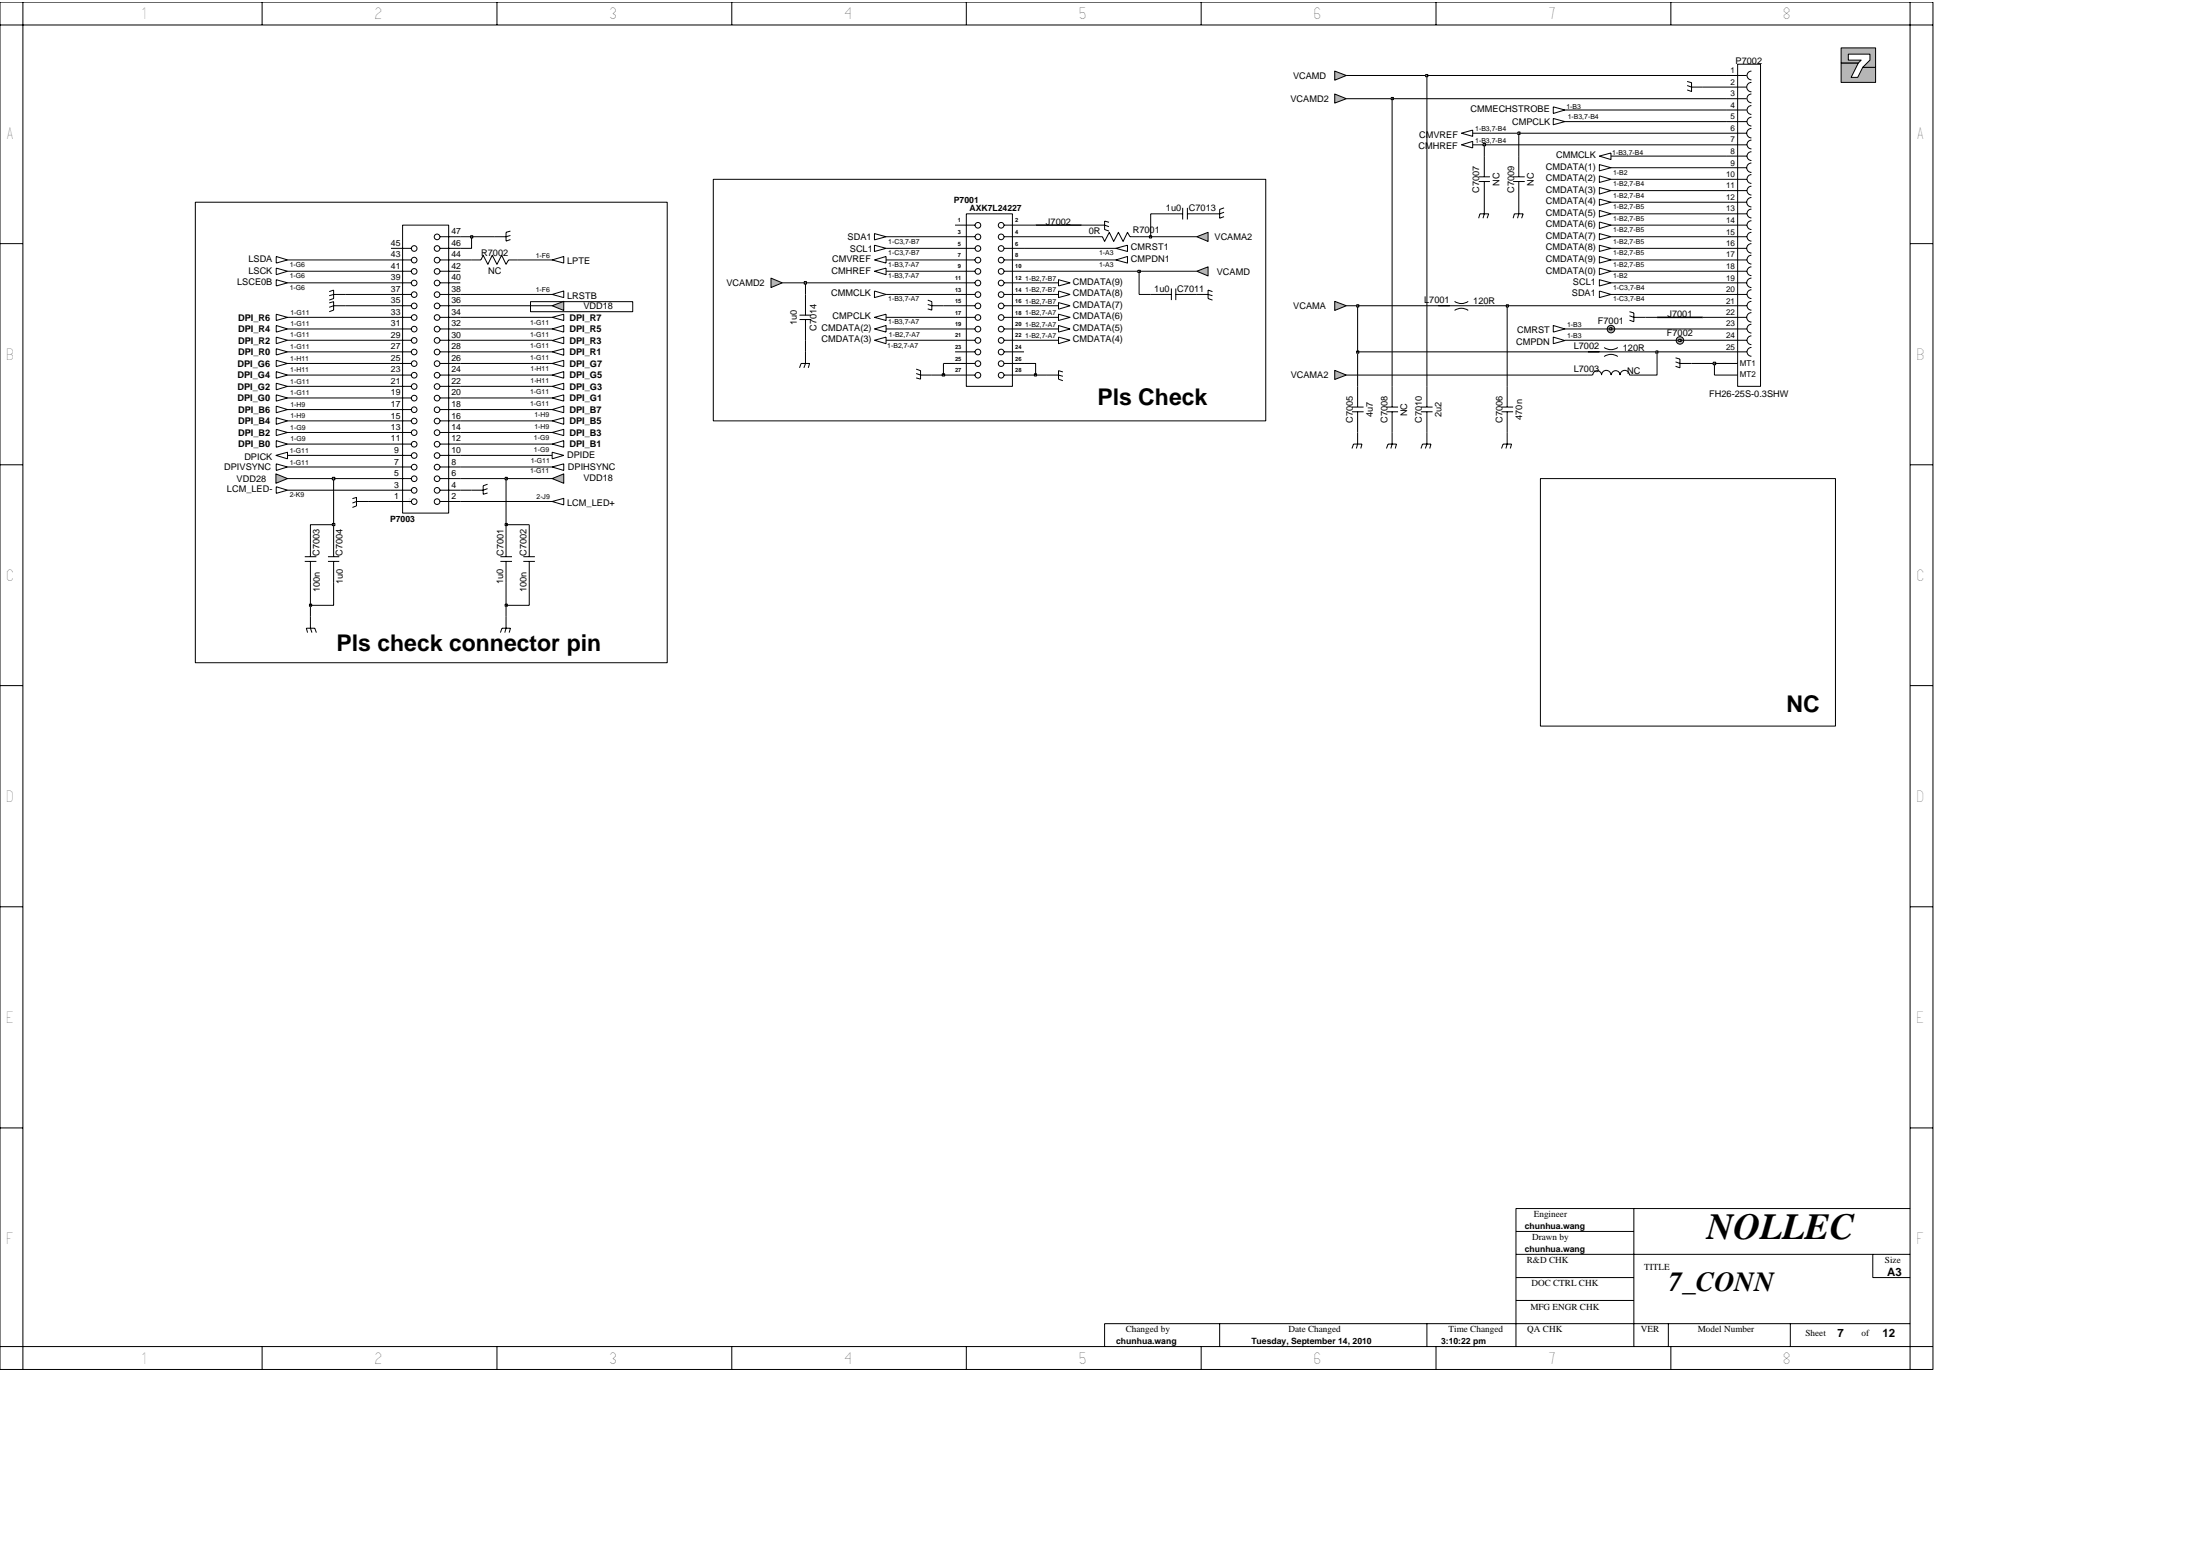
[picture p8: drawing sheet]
<svg xmlns="http://www.w3.org/2000/svg" width="297mm" height="210mm" viewBox="0 0 297 210" stroke-linecap="round" stroke-linejoin="round" font-family="sans-serif">
<path d="M74.5 55.3l1.6-.5v.9z" fill="none" stroke="#000" stroke-width=".14"/>
<path d="M180.2 50l1.6 .6-1.6 .6z" fill="#b3b3b3"/>
<path d="M74.5 56.8l1.6-.4v.9zM180.2 50l1.6 .6-1.6 .6z" fill="none" stroke="#000" stroke-width=".14"/>
<circle cx="217.5" cy="44.4" r=".51" fill="#b3b3b3"/>
<g fill="none" stroke="#000" stroke-width=".14">
<path d="M150.7 35.1l1.5-.5v.9z"/>
<circle cx="217.5" cy="44.4" r=".51"/>
</g>
<path d="M161.6 36.6l1.5-.6v1.2z" fill="#b3b3b3"/>
<g fill="none" stroke="#000" stroke-width=".14">
<path d="M37.3 36.2l1.5 .4-1.5 .5zM52.8 39.7h2.7M52.8 38.2h2.7M52.8 33.5h2.7M52.8 36.6h2.7M52.8 35.1h2.7M54.4 30.4h6.2v38.8h-6.2zM59.4 39.7h2.7M59.4 31.9h2.7M59.4 38.2h2.7M59.4 33.5h2.7M59.4 36.6h2.7"/>
<path d="M59.4 35.1h2.7M118.1 31.5l1.5 .4-1.5 .5zM118.1 39.3l1.5 .4-1.5 .5zM147.6 30.4h1.5l.6 .2M149.7 30l-.6-.2v1.2l.6 .2M150.7 33.5l1.5-.4v.8zM155.4 39.7h2.8M158.2 38.9v1.6M158.7 39.7h2.9M158.7 38.9v1.6M161.6 36.6l1.5-.6v1.2zM204.3 24.5h1.6"/>
<path d="M204.3 23.9h1.6M204.3 29.4l.2-.5h1.2l-.3 .5M205.1 21.1v2.8M205.1 24.5v4.4l-.2 .5M215.9 22.2l1.6 .4-1.6 .5zM215.9 28.4l1.6 .5-1.6 .4zM215.9 33.1l1.6 .4-1.6 .4zM215.9 37.7l1.6 .5-1.6 .4zM215.9 31.5l1.6 .4-1.6 .5zM37.3 53.3l1.5 .4-1.5 .4zM37.3 45.5l1.5 .4-1.5 .5zM37.3 48.6l1.5 .5-1.5 .4z"/>
<path d="M37.3 50.2l1.5 .4-1.5 .4zM37.3 51.7l1.5 .4-1.5 .5zM37.3 57.9l1.5 .5-1.5 .4zM37.3 59.5l1.5 .4-1.5 .5zM44.4 40.9l.6-.2v1.2l-.6 .2M46.6 41.3h-1.6l-.6 .2M52.8 50.6h2.7M52.8 59.9h2.7M52.8 58.4h2.7M52.8 56.8h2.7M52.8 55.3h2.7M52.8 53.7h2.7"/>
<path d="M52.8 52.1h2.7M52.8 49.1h2.7M52.8 47.5h2.7M52.8 45.9h2.7M52.8 44.4h2.7M52.8 42.8h2.7M52.8 41.3h2.7M59.4 50.6h2.7M59.4 59.9h2.7M59.4 58.4h2.7M59.4 56.8h2.7M59.4 55.3h2.7"/>
<path d="M59.4 53.7h2.7M59.4 52.1h2.7M59.4 49.1h2.7M59.4 47.5h2.7M59.4 45.9h2.7M59.4 44.4h2.7M59.4 42.8h2.7M59.4 41.3h2.7M74.5 50.6l1.6-.4v.8zM74.5 42.8l1.6-.4v.9zM74.5 47.5l1.6-.4v.8zM74.5 52.1l1.6-.4v.9z"/>
<path d="M74.5 59.9l1.6-.4v.9zM123.7 50.4l.6 .2h1.5M123.7 49.8l.6 .2v1.2l-.6-.2M125.3 41.1l.5 .2h1.6M125.3 40.5l.5 .2v1.2l-.5-.2M141.4 50.6h1.5l.6 .2M142.9 43.9l1.6 .5-1.6 .4zM142.9 45.5l1.6 .4-1.6 .5zM143.5 50.2l-.6-.2v1.2l.6 .2M183.3 58.4v1.5l-.2 .6M188 58.4v1.5l-.2 .6M202.7 55.6h1.6"/>
<path d="M202.7 54.9h1.6M203.5 52.1v2.8M203.5 55.6v4.3l-.2 .6M37.3 62.6l1.5 .4-1.5 .5zM37.3 65.7l1.5 .5-1.5 .4zM52.8 67.7h2.7M52.8 66.2h2.7M52.8 64.6h2.7M52.8 63h2.7M52.8 61.5h2.7M59.4 67.7h2.7M59.4 66.2h2.7"/>
<path d="M59.4 64.6h2.7M59.4 63h2.7M59.4 61.5h2.7M65.8 65.9l-.6 .3h-1.5M65.8 65.3l-.6 .3v1.1l.6-.2M67.6 75.1h1.5M67.6 75.8h1.5M68.3 72.3v2.8M68.3 75.8v2.8M70.7 75.1h1.5M70.7 75.8h1.5M71.5 72.3v2.8"/>
<path d="M71.5 75.8v2.8M74.5 67.7l1.6-.4v.8zM74.5 63l1.6-.4v.9zM182.5 60.5l.3-.6h1.1l-.2 .6M187.2 60.5l.2-.6h1.2l-.2 .6M202.7 60.5l.2-.6h1.2l-.2 .6"/>
<circle cx="55.9" cy="33.5" r=".38"/>
<circle cx="55.9" cy="39.8" r=".38"/>
<circle cx="55.9" cy="36.6" r=".38"/>
<circle cx="55.9" cy="38.2" r=".38"/>
<circle cx="55.9" cy="35.1" r=".38"/>
<circle cx="59" cy="33.5" r=".38"/>
<circle cx="59" cy="32" r=".38"/>
<circle cx="59" cy="39.8" r=".38"/>
<circle cx="59" cy="36.6" r=".38"/>
<circle cx="59" cy="38.2" r=".38"/>
<circle cx="59" cy="35.1" r=".38"/>
<circle cx="55.9" cy="60" r=".38"/>
<circle cx="55.9" cy="44.4" r=".38"/>
<circle cx="55.9" cy="56.8" r=".38"/>
<circle cx="55.9" cy="47.5" r=".38"/>
<circle cx="55.9" cy="49.1" r=".38"/>
<circle cx="55.9" cy="55.3" r=".38"/>
<circle cx="55.9" cy="53.7" r=".38"/>
<circle cx="55.9" cy="52.2" r=".38"/>
<circle cx="55.9" cy="41.3" r=".38"/>
<circle cx="55.9" cy="42.8" r=".38"/>
<circle cx="55.9" cy="50.6" r=".38"/>
<circle cx="55.9" cy="45.9" r=".38"/>
<circle cx="55.9" cy="58.4" r=".38"/>
<circle cx="59" cy="56.8" r=".38"/>
<circle cx="59" cy="44.4" r=".38"/>
<circle cx="59" cy="49.1" r=".38"/>
<circle cx="59" cy="47.5" r=".38"/>
<circle cx="59" cy="60" r=".38"/>
<circle cx="59" cy="55.3" r=".38"/>
<circle cx="59" cy="53.7" r=".38"/>
<circle cx="59" cy="50.6" r=".38"/>
<circle cx="59" cy="41.3" r=".38"/>
<circle cx="59" cy="42.8" r=".38"/>
<circle cx="59" cy="52.2" r=".38"/>
<circle cx="59" cy="58.4" r=".38"/>
<circle cx="59" cy="45.9" r=".38"/>
<circle cx="55.9" cy="67.7" r=".38"/>
<circle cx="55.9" cy="64.6" r=".38"/>
<circle cx="55.9" cy="61.5" r=".38"/>
<circle cx="55.9" cy="63" r=".38"/>
<circle cx="55.9" cy="66.2" r=".38"/>
<circle cx="59" cy="67.7" r=".38"/>
<circle cx="59" cy="64.6" r=".38"/>
<circle cx="59" cy="66.2" r=".38"/>
<circle cx="59" cy="63" r=".38"/>
<circle cx="59" cy="61.5" r=".38"/>
</g>
<path d="M139.8 30.4h6.2" fill="none" stroke="#000" stroke-width=".21"/>
<path d="M74.5 41.3l1.6-.6v1.2z" fill="#b3b3b3"/>
<g fill="none" stroke="#000" stroke-width=".14">
<path d="M209.7 16l1.6 .4-1.6 .4zM209.7 14.4l1.6 .4-1.6 .5zM215.9 26.9l1.6 .4-1.6 .4zM215.9 25.3l1.6 .4-1.6 .5zM215.9 30l1.6 .4-1.6 .4zM215.9 34.6l1.6 .5-1.6 .4zM215.9 36.2l1.6 .4-1.6 .5zM215.9 23.7l1.6 .5-1.6 .4zM37.3 47.1l1.5 .4-1.5 .4zM74.5 41.3l1.6-.6v1.2zM74.5 58.4l1.6-.5v.9zM107.9 49.6l.3-.5h1.1l-.2 .5"/>
<path d="M108.8 47.5v1.6l-.3 .5M209.7 43.9l1.6 .5-1.6 .4zM214.4 50.6h.6M215.1 50.6a.59 .59 0 0 1 .5-.6 .59 .59 0 0 1 .6 .6 .63 .63 0 0 1 .7-.6 .63 .63 0 0 1 .6 .6M217.6 50.6a.59 .59 0 0 1 .5-.6 .59 .59 0 0 1 .6 .6 .64 .64 0 0 1 .7-.6 .64 .64 0 0 1 .6 .6h.6M74.5 61l1.6 .5-1.6 .4zM41.5 85.4l-.1-.6h1.1l.2 .6M41.9 83.2v1.6l.2 .6M67.6 85.4l.2-.6h1.1l-.2 .6M68.3 83.2v1.6l-.1 .6"/>
</g>
<path d="M161.6 31.9l1.5-.5v1.2z" fill="#b3b3b3"/>
<path d="M161.6 31.9l1.5-.5v1.2z" fill="none" stroke="#000" stroke-width=".14"/>
<path d="M74.5 64.6l1.6-.6v1.2z" fill="#b3b3b3"/>
<g fill="none" stroke="#000" stroke-width=".14">
<path d="M233 10.2h2.8M233 14.8h2.8M233 13.3h2.8M233 11.8h2.8M233 16.4h2.8M233 18h2.8M233 19.5h2.8M234.6 8.7h3.1v43.4h-3.1zM236.5 14.3a.59 .59 0 0 0-.6 .5 .59 .59 0 0 0 .6 .6M236.5 12.7a.59 .59 0 0 0-.6 .6 .59 .59 0 0 0 .6 .6M236.5 9.6a.59 .59 0 0 0-.6 .6 .59 .59 0 0 0 .6 .6M236.5 11.1a.63 .63 0 0 0-.7 .7 .63 .63 0 0 0 .7 .6"/>
<path d="M236.5 15.8a.59 .59 0 0 0-.6 .6 .59 .59 0 0 0 .6 .6M236.5 17.3a.64 .64 0 0 0-.7 .7 .64 .64 0 0 0 .7 .6M236.5 18.9a.59 .59 0 0 0-.6 .6 .59 .59 0 0 0 .6 .6M128.9 35.1h2.8M128.9 36.6h2.8M128.9 30.4h2.8M128.9 31.9h2.8M128.9 33.5h2.8M128.9 38.2h2.8M128.9 39.7h2.8M130.5 28.9h6.2v23.2h-6.2zM135.6 35.1h2.7"/>
<path d="M135.6 36.6h2.7M135.6 30.4h2.7M135.6 31.9h2.7M135.6 33.5h2.7M135.6 38.2h2.7M135.6 39.7h2.7M233 25.7h2.8M233 21.1h2.8M233 35.1h2.8M233 22.6h2.8M233 36.6h2.8M233 24.2h2.8"/>
<path d="M233 27.3h2.8M233 28.9h2.8M233 30.4h2.8M233 31.9h2.8M233 33.5h2.8M233 38.2h2.8M233 39.7h2.8M236.5 25.1a.59 .59 0 0 0-.6 .6 .59 .59 0 0 0 .6 .6M236.5 34.4a.59 .59 0 0 0-.6 .6 .59 .59 0 0 0 .6 .6M236.5 36a.59 .59 0 0 0-.6 .6 .59 .59 0 0 0 .6 .6M236.5 20.5a.59 .59 0 0 0-.6 .6 .59 .59 0 0 0 .6 .6M236.5 22a.64 .64 0 0 0-.7 .6 .64 .64 0 0 0 .7 .7"/>
<path d="M236.5 23.6a.59 .59 0 0 0-.6 .6 .59 .59 0 0 0 .6 .6M236.5 26.7a.63 .63 0 0 0-.7 .6 .63 .63 0 0 0 .7 .6M236.5 28.2a.59 .59 0 0 0-.6 .6 .59 .59 0 0 0 .6 .6M236.5 29.8a.59 .59 0 0 0-.6 .6 .59 .59 0 0 0 .6 .6M236.5 31.4a.59 .59 0 0 0-.6 .5 .59 .59 0 0 0 .6 .6M236.5 32.9a.63 .63 0 0 0-.7 .6 .63 .63 0 0 0 .7 .6M236.5 37.5a.64 .64 0 0 0-.7 .7 .64 .64 0 0 0 .7 .6M236.5 39.1a.59 .59 0 0 0-.6 .6 .59 .59 0 0 0 .6 .6M37.3 56.4l1.5 .4-1.5 .5zM118.1 44.4l1.5-.5v.9zM128.9 41.3h2.8M128.9 42.8h2.8"/>
<path d="M128.9 44.4h2.8M128.9 45.9h2.8M128.9 47.5h2.8M128.9 49.1h2.8M128.9 50.6h2.8M135.6 41.3h2.7M135.6 42.8h2.7M135.6 44.4h2.7M135.6 45.9h2.7M135.6 47.5h2.7M135.6 49.1h2.7M135.6 50.6h2.7"/>
<path d="M233 41.3h2.8M233 42.8h2.8M233 44.4h2.8M233 45.9h2.8M233 47.5h2.8M236.5 40.7a.59 .59 0 0 0-.6 .6 .59 .59 0 0 0 .6 .6M236.5 42.2a.64 .64 0 0 0-.7 .6 .64 .64 0 0 0 .7 .7M236.5 43.8a.59 .59 0 0 0-.6 .6 .59 .59 0 0 0 .6 .5M236.5 45.3a.59 .59 0 0 0-.6 .6 .59 .59 0 0 0 .6 .6M236.5 46.9a.59 .59 0 0 0-.6 .6 .59 .59 0 0 0 .6 .6M74.5 64.6l1.6-.6v1.2z"/>
<circle cx="132" cy="32" r=".38"/>
<circle cx="132" cy="33.5" r=".38"/>
<circle cx="132" cy="39.8" r=".38"/>
<circle cx="132" cy="30.4" r=".38"/>
<circle cx="132" cy="36.6" r=".38"/>
<circle cx="132" cy="38.2" r=".38"/>
<circle cx="132" cy="35.1" r=".38"/>
<circle cx="135.2" cy="32" r=".38"/>
<circle cx="135.2" cy="33.5" r=".38"/>
<circle cx="135.2" cy="30.4" r=".38"/>
<circle cx="135.2" cy="39.8" r=".38"/>
<circle cx="135.2" cy="36.6" r=".38"/>
<circle cx="135.2" cy="38.2" r=".38"/>
<circle cx="135.2" cy="35.1" r=".38"/>
<circle cx="132" cy="49.1" r=".38"/>
<circle cx="132" cy="44.4" r=".38"/>
<circle cx="132" cy="47.5" r=".38"/>
<circle cx="132" cy="41.3" r=".38"/>
<circle cx="132" cy="42.8" r=".38"/>
<circle cx="132" cy="50.6" r=".38"/>
<circle cx="132" cy="45.9" r=".38"/>
<circle cx="135.2" cy="49.1" r=".38"/>
<circle cx="135.2" cy="44.4" r=".38"/>
<circle cx="135.2" cy="47.5" r=".38"/>
<circle cx="135.2" cy="50.6" r=".38"/>
<circle cx="135.2" cy="41.3" r=".38"/>
<circle cx="135.2" cy="42.8" r=".38"/>
<circle cx="135.2" cy="45.9" r=".38"/>
</g>
<path d="M223.7 42.8h6.2" fill="none" stroke="#000" stroke-width=".21"/>
<path d="M37.3 64l1.5 .6-1.5 .6z" fill="#b3b3b3"/>
<path d="M63.7 35.1h1.2l.3-.7 .7 1.3 .6-1.3 .6 1.3 .6-1.3 .6 1.3 .4-.6h1.2M147.6 31.9h1.2l.3 .7 .7-1.2 .6 1.2 .6-1.2 .6 1.2 .6-1.2 .4 .5h1.2M74.5 46l1.6-.5v.9zM37.3 64l1.5 .6-1.5 .6z" fill="none" stroke="#000" stroke-width=".14"/>
<path d="M248.6 8.5h2.3l-1 1.9h.9l.7-1.3h1.7v2h-4.6z" fill-rule="evenodd" fill="#b3b3b3"/>
<path d="M248.6 8.5h2.3l-1 1.9h.9l.7-1.3h1.7v2h-4.6z" fill="none" stroke="#000" stroke-width=".14"/>
<path d="M248.6 6.5h4.6v2.6h-1.7l1-1v-.8h-2.9v.8h1.7l-.4 .4h-2.3z" fill-rule="evenodd" fill="#b3b3b3"/>
<path d="M248.6 6.5h4.6v2.6h-1.7l1-1v-.8h-2.9v.8h1.7l-.4 .4h-2.3zM74.5 35.1l1.6-.5v.9zM37.3 54.8l1.5 .5-1.5 .4zM37.3 43.9l1.5 .5-1.5 .4zM118.1 45.9l1.5-.4v.9z" fill="none" stroke="#000" stroke-width=".14"/>
<circle cx="226.8" cy="45.9" r=".51" fill="#b3b3b3"/>
<g fill="none" stroke="#000" stroke-width=".14">
<path d="M37.3 34.6l1.5 .5-1.5 .4zM165.3 28.1l-.6 .2v1.1l.6-.2M165.3 28.6l-.6 .3h-1.6M37.3 42.4l1.5 .4-1.5 .5z"/>
<circle cx="226.8" cy="45.9" r=".51"/>
</g>
<path d="M180.2 40.7l1.6 .6-1.6 .6z" fill="#b3b3b3"/>
<path d="M180.2 40.7l1.6 .6-1.6 .6z" fill="none" stroke="#000" stroke-width=".14"/>
<path d="M180.2 12.7l1.6 .6-1.6 .6z" fill="#b3b3b3"/>
<path d="M180.2 12.7l1.6 .6-1.6 .6zM227.8 11l.6 .2v1.1l-.6-.2M227.8 11.5l.6 .3h1.5M68.9 31.2l-.6 .2v1.1l.6-.2M68.9 31.8l-.6 .1h-1.5M187.2 55.6h1.6M187.2 54.9h1.6M188 52.1v2.8M188 55.6v2.8" fill="none" stroke="#000" stroke-width=".14"/>
<path d="M180.2 9.6l1.6 .6-1.6 .6z" fill="#b3b3b3"/>
<g fill="none" stroke="#000" stroke-width=".14">
<path d="M180.2 9.6l1.6 .6-1.6 .6zM197.3 19.5l1.5-.4v.9zM37.3 37.7l1.5 .5-1.5 .4zM44.4 39.4l.6-.3v1.2l-.6 .2M46.6 39.7h-1.6l-.6 .2M74.5 39.7l1.6-.4v.9zM108.8 39.7v2.8M118.1 36.6l1.5-.4v.9zM118.1 35.1l1.5-.5v.9zM142.9 37.7l1.6 .5-1.6 .4zM156.9 28.9h2.8M159.7 28.1v1.5"/>
<path d="M160.3 28.1v1.5M160.3 28.9h2.8M161.6 39.7h1.5l.6 .2M163.7 39.4l-.6-.3v1.2l.6 .2M215.9 39.3l1.6 .4-1.6 .5zM74.5 49.1l1.6-.5v.9zM74.5 53.7l1.6-.4v.8zM107.9 42.5h1.6M107.9 43.1h1.6M108.8 43.1v2.8M118.1 42.8l1.5-.4v.9zM142.9 42.4l1.6 .4-1.6 .5z"/>
<path d="M191.9 55.6h1.5M191.9 54.9h1.5M192.7 52.1v2.8M192.7 55.6v2.8M194.2 41.3h6.2M196.4 40.7a1.61 1.61 0 0 0 1.8 0M196.4 41.9a1.61 1.61 0 0 1 1.8 0M209.7 45.5l1.6 .5-1.6 .4zM214.4 47.5h6.2M216.6 46.9a1.61 1.61 0 0 0 1.8 0M216.6 48.1a1.61 1.61 0 0 1 1.8 0M220 42.1l.6 .1v1.2l-.6-.2"/>
<path d="M220 42.6l.6 .2h1.6M226.2 48.3l.6 .2v1.1l-.6-.2M226.2 48.8l.6 .3h1.6M37.3 61.5l1.5-.5v.9zM41.1 75.1h1.6M41.1 75.8h1.6M41.9 72.3v2.8M41.9 75.8v2.8M44.3 75.1h1.5M44.3 75.8h1.5M45 72.3v2.8M45 75.8v2.8"/>
<path d="M47.6 67.3l.5-.2v1.2l-.5 .2M49.7 67.7h-1.6l-.5 .2"/>
</g>
<path d="M104.1 37.5l1.5 .7-1.5 .6z" fill="#b3b3b3"/>
<g fill="none" stroke="#000" stroke-width=".14">
<path d="M197.3 18l1.5-.4v.8zM104.1 37.5l1.5 .7-1.5 .6zM118.1 33.1l1.5 .4-1.5 .4zM142.9 39.3l1.6 .4-1.6 .5zM199.6 29.4l.2-.5h1.2l-.2 .5M199.6 24.5h1.6M199.6 23.9h1.6M200.4 21.1v2.8M200.4 24.5v4.4l-.2 .5M215.9 21.1l1.6-.5v.9zM74.5 44.4l1.6-.5v.9zM142.9 40.8l1.6 .5-1.6 .4z"/>
<path d="M182.5 55.6h1.6M182.5 54.9h1.6M183.3 52.1v2.8M183.3 55.6v2.8M192.7 58.4v1.5l-.3 .6M191.9 60.5l.2-.6h1.1l-.2 .6M41.9 81.7v1.5M68.3 81.7v1.5"/>
</g>
<path d="M41.8 81.5h.3v.3h-.3z" fill="#c2c2c2"/>
<path d="M41.9 78.6v3.1h3.1v-3.1M41.8 81.5h.3v.3h-.3z" fill="none" stroke="#000" stroke-width=".14"/>
<path d="M68.2 81.5h.3v.3h-.3z" fill="#c2c2c2"/>
<path d="M41.9 72.3v-1.5h3.1v1.5M68.3 78.6v3.1h3.2v-3.1M68.3 70.8v1.5M71.5 70.8v1.5M68.2 81.5h.3v.3h-.3z" fill="none" stroke="#000" stroke-width=".14"/>
<path d="M44.9 70.6h.3v.3h-.3z" fill="#c2c2c2"/>
<path d="M44.9 70.6h.3v.3h-.3zM45 64.6v6.2" fill="none" stroke="#000" stroke-width=".14"/>
<path d="M68.2 70.6h.3v.3h-.3z" fill="#c2c2c2"/>
<path d="M38.8 66.2h14M38.8 64.6h6.2M49.7 67.7h3.1M62.1 67.7h12.4M62.1 66.2h1.6M68.2 70.6h.3v.3h-.3zM68.3 64.6v6.2h3.2" fill="none" stroke="#000" stroke-width=".14"/>
<path d="M44.9 64.4h.3v.4h-.3z" fill="#c2c2c2"/>
<path d="M44.9 64.4h.3v.4h-.3zM45 64.6h7.8M62.1 64.6h6.2" fill="none" stroke="#000" stroke-width=".14"/>
<path d="M68.2 64.4h.3v.4h-.3z" fill="#c2c2c2"/>
<g fill="none" stroke="#000" stroke-width=".14">
<path d="M188 13.3v38.8M192.7 10.2v41.9M38.8 59.9h14M38.8 58.4h14M38.8 56.8h14M38.8 55.3h14M38.8 53.7h14M38.8 52.1h14M38.8 50.6h14M62.1 59.9h12.4M62.1 58.4h12.4M62.1 56.8h12.4"/>
<path d="M62.1 55.3h12.4M62.1 53.7h12.4M62.1 52.1h12.4M62.1 50.6h12.4M125.8 50.6h1.6M183.3 47.5v4.6M203.5 41.3v10.8M38.8 63h14M38.8 61.5h14M62.1 63h12.4M62.1 61.5h12.4M68.2 64.4h.3v.4h-.3z"/>
<path d="M68.3 64.6h6.2"/>
</g>
<path d="M127.2 50.4h.4v.3h-.4z" fill="#c2c2c2"/>
<path d="M127.2 50.4h.4v.3h-.4zM127.4 49.1v1.5h1.5M138.3 50.6h1.5" fill="none" stroke="#000" stroke-width=".14"/>
<path d="M139.7 50.4h.3v.3h-.3z" fill="#c2c2c2"/>
<path d="M38.8 49.1h14M62.1 49.1h12.4M127.4 49.1h1.5M138.3 49.1h1.5v1.5h1.6M139.7 50.4h.3v.3h-.3zM181.8 50.6h32.6M223.7 47.5v3.1h-3.1M228.4 49.1h3.1v1.5h3.1" fill="none" stroke="#000" stroke-width=".14"/>
<path d="M231.3 48.9h.3v.3h-.3z" fill="#c2c2c2"/>
<path d="M38.8 47.5h14M62.1 47.5h12.4M108.8 45.9v1.6M231.3 48.9h.3v.3h-.3zM231.5 49.1h3.1" fill="none" stroke="#000" stroke-width=".14"/>
<path d="M183.2 47.4h.3v.3h-.3z" fill="#c2c2c2"/>
<path d="M183.2 47.4h.3v.3h-.3zM183.3 41.3v6.2h31.1M220.6 47.5h3.1" fill="none" stroke="#000" stroke-width=".14"/>
<path d="M223.6 47.4h.3v.3h-.3z" fill="#c2c2c2"/>
<path d="M38.8 45.9h14M62.1 45.9h12.4M119.6 45.9h9.3M138.3 45.9h4.6M211.3 45.9h15.5M223.6 47.4h.3v.3h-.3zM223.7 47.5h9.3" fill="none" stroke="#000" stroke-width=".14"/>
<path d="M226.7 45.8h.3v.3h-.3z" fill="#c2c2c2"/>
<path d="M38.8 44.4h14M62.1 44.4h12.4M119.6 44.4h9.3M138.3 44.4h4.6M211.3 44.4h6.2M226.7 45.8h.3v.3h-.3zM226.8 45.9h6.2" fill="none" stroke="#000" stroke-width=".14"/>
<path d="M217.3 44.2h.3v.3h-.3z" fill="#c2c2c2"/>
<g fill="none" stroke="#000" stroke-width=".14">
<path d="M38.8 42.8h14M46.6 41.3h6.2M62.1 42.8h12.4M62.1 41.3h12.4M119.6 42.8h9.3M127.4 41.3h1.5M138.3 42.8h4.6M138.3 41.3h4.6M181.8 41.3h1.5M217.3 44.2h.3v.3h-.3zM217.5 44.4h15.5M222.2 42.8h1.5"/>
<path d="M229.9 42.8h3.1"/>
</g>
<path d="M183.2 41.1h.3v.3h-.3z" fill="#c2c2c2"/>
<path d="M183.2 41.1h.3v.3h-.3zM183.3 41.3h10.9M200.4 41.3h3.1" fill="none" stroke="#000" stroke-width=".14"/>
<path d="M203.4 41.1h.3v.3h-.3z" fill="#c2c2c2"/>
<path d="M38.8 38.2h14M46.6 39.7h6.2M62.1 39.7h12.4M105.6 38.2h3.2v1.5M119.6 39.7h9.3M138.3 39.7h4.6M153.8 36.6v3.1h1.6M217.5 39.7h15.5M203.4 41.1h.3v.3h-.3zM203.5 41.3h29.5" fill="none" stroke="#000" stroke-width=".14"/>
<path d="M108.6 38h.3v.3h-.3z" fill="#c2c2c2"/>
<path d="M38.8 36.6h14M108.6 38h.3v.3h-.3zM108.8 38.2h20.1M119.6 36.6h9.3M138.3 38.2h4.6M138.3 36.6h15.5M217.5 38.2h15.5" fill="none" stroke="#000" stroke-width=".14"/>
<path d="M153.6 36.5h.4v.3h-.4z" fill="#c2c2c2"/>
<g fill="none" stroke="#000" stroke-width=".14">
<path d="M38.8 35.1h14M62.1 35.1h1.6M62.1 31.9h1.6v1.6h-1.6M69.9 35.1h4.6M119.6 35.1h9.3M119.6 33.5h9.3M138.3 35.1h12.4M138.3 33.5h12.4M153.6 36.5h.4v.3h-.4zM153.8 36.6h7.8M217.5 36.6h15.5M217.5 35.1h15.5"/>
<path d="M217.5 33.5h15.5"/>
</g>
<path d="M63.5 31.8h.3v.3h-.3z" fill="#c2c2c2"/>
<path d="M63.5 31.8h.3v.3h-.3zM63.7 31.9h3.1M119.6 31.9h9.3M138.3 31.9h9.3M153.8 31.9h1.6" fill="none" stroke="#000" stroke-width=".14"/>
<path d="M155.2 31.8h.3v.3h-.3z" fill="#c2c2c2"/>
<g fill="none" stroke="#000" stroke-width=".14">
<path d="M198.8 19.5h1.6v1.6M205.1 18v3.1M138.3 30.4h1.5M146 30.4h1.6M155.2 31.8h.3v.3h-.3zM156.9 28.9h-1.5v3h6.2M217.5 31.9h15.5M217.5 30.4h15.5M217.5 28.9h15.5M217.5 27.3h15.5M217.5 25.7h15.5M217.5 24.2h15.5"/>
<path d="M217.5 22.6h15.5M217.5 21.1h15.5"/>
</g>
<path d="M200.2 19.4h.4v.3h-.4z" fill="#c2c2c2"/>
<path d="M198.8 18h6.3M200.2 19.4h.4v.3h-.4zM200.4 19.5h32.6" fill="none" stroke="#000" stroke-width=".14"/>
<path d="M204.9 17.8h.3v.3h-.3z" fill="#c2c2c2"/>
<path d="M181.8 13.3h6.2M204.9 17.8h.3v.3h-.3zM205.1 18h27.9M211.3 16.4h21.7M211.3 14.8h21.7" fill="none" stroke="#000" stroke-width=".14"/>
<path d="M187.8 13.2h.3v.2h-.3z" fill="#c2c2c2"/>
<path d="M181.8 10.2h10.9M187.8 13.2h.3v.2h-.3zM188 13.3h45M229.9 11.8h3.1" fill="none" stroke="#000" stroke-width=".14"/>
<path d="M192.5 10.1h.3v.3h-.3z" fill="#c2c2c2"/>
<g fill="none" stroke="#000" stroke-width=".14">
<path d="M0 .3h261v184.5h-261zM0 3.4h261M3.1 .3v184.5M35.4 .3v3.1M67.1 .3v3.1M98.8 .3v3.1M130.5 .3v3.1M162.2 .3v3.1M192.5 10.1h.3v.3h-.3zM192.7 10.2h40.3M193.9 .3v3.1M225.6 .3v3.1"/>
<path d="M257.9 .3v184.5M0 32.9h3.1M26.4 27.3h63.7v62.1h-63.7zM96.3 24.2h74.6v32.6h-74.6zM257.9 32.9h3.1M71.6 40.7h13.8v1.4h-13.8zM0 62.7h3.1M208 64.6h39.8v33.4h-39.8zM257.9 62.7h3.1M0 92.5h3.1M257.9 92.5h3.1M0 122.4h3.1"/>
<path d="M257.9 122.4h3.1M0 152.2h3.1M257.9 152.2h3.1M164.7 178.6v3.1M192.7 178.6v3.1M204.7 166.2h15.9M204.7 169.3h53.2M204.7 172.4h15.9M204.7 175.5h15.9M220.6 163.1v18.6M225.3 178.6v3.1M241.7 178.6v3.1"/>
<path d="M252.9 169.3v3.1h5M257.9 163.1h-53.2v18.6M257.9 178.6h-108.8v3.1M0 181.7h261M35.4 181.7v3.1M67.1 181.7v3.1M98.8 181.7v3.1M130.5 181.7v3.1M162.2 181.7v3.1M193.9 181.7v3.1M225.6 181.7v3.1"/>
</g>
<text font-size="5" x="230.5" y="167.3">NOLLEC</text>
<text font-size="3.7" x="225.3" y="174.3">7_CONN</text>
<g font-size="3.1">
<text x="148.2" y="54.7">Pls Check</text>
<text x="45.4" y="87.9">Pls check connector pin</text>
<text x="241.2" y="96">NC</text>
</g>
<g font-size="1.6">
<text x="19.1" y="2.6">1</text>
<text x="50.7" y="2.6">2</text>
<text x="82.3" y="2.6">3</text>
<text x="114" y="2.6">4</text>
<text x="145.7" y="2.6">5</text>
<text x="177.4" y="2.6">6</text>
<text x="209.1" y="2.6">7</text>
<text x="240.8" y="2.6">8</text>
<text x=".9" y="18.8">A</text>
<text x="258.9" y="18.8">A</text>
<text x=".9" y="48.6">B</text>
<text x="258.9" y="48.6">B</text>
<text x=".9" y="78.4">C</text>
<text x="258.9" y="78.4">C</text>
<text x=".9" y="108.3">D</text>
<text x="258.9" y="108.3">D</text>
<text x=".9" y="138.1">E</text>
<text x="258.9" y="138.1">E</text>
<text x=".9" y="167.9">F</text>
<text x="258.9" y="167.9">F</text>
<text x="254.8" y="172.2">A3</text>
<text x="19.1" y="184.1">1</text>
<text x="50.7" y="184.1">2</text>
<text x="82.3" y="184.1">3</text>
<text x="114" y="184.1">4</text>
<text x="145.7" y="184.1">5</text>
<text x="177.4" y="184.1">6</text>
<text x="209.1" y="184.1">7</text>
<text x="240.8" y="184.1">8</text>
<text x="248.1" y="180.5">7</text>
<text x="254.2" y="180.5">12</text>
</g>
<g font-size="1.2">
<text x="174.6" y="10.6">VCAMD</text>
<text x="234.3" y="8.6">P7002</text>
<text x="174.2" y="13.7">VCAMD2</text>
<text x="198.6" y="15.2">CMMECHSTROBE</text>
<text x="204.2" y="16.9">CMPCLK</text>
<text x="191.5" y="20.1">CMHREF</text>
<text x="191.6" y="18.6">CMVREF</text>
<text x="208.7" y="22.9">CMDATA(1)</text>
<text x="210.1" y="21.4">CMMCLK</text>
<text x="128.8" y="27.3">P7001</text>
<text x="130.9" y="28.5">AXK7L24227</text>
<text x="157.4" y="28.5">1u0</text>
<text x="160.5" y="28.5">C7013</text>
<text x="199.7" y="26" transform="rotate(-90 199.7 26)">C7007</text>
<text x="202.4" y="25.1" transform="rotate(-90 202.4 25.1)">NC</text>
<text x="204.4" y="26" transform="rotate(-90 204.4 26)">C7009</text>
<text x="207.1" y="25.1" transform="rotate(-90 207.1 25.1)">NC</text>
<text x="208.7" y="24.5">CMDATA(2)</text>
<text x="208.7" y="26">CMDATA(3)</text>
<text x="208.7" y="27.6">CMDATA(4)</text>
<text x="208.7" y="29.1">CMDATA(5)</text>
<text x="33.5" y="35.3">LSDA</text>
<text x="52.8" y="34.7">43</text>
<text x="52.8" y="33.2">45</text>
<text x="61" y="34.7">44</text>
<text x="61" y="33.2">46</text>
<text x="61" y="31.6">47</text>
<text x="65" y="34.6">R7002</text>
<text x="76.6" y="35.6">LPTE</text>
<text x="112.4" y="35.4">CMVREF</text>
<text x="114.4" y="32.4">SDA1</text>
<text x="114.7" y="34">SCL1</text>
<text x="141.2" y="30.4">J7002</text>
<text x="147" y="31.6">0R</text>
<text x="152.7" y="33.8">CMRST1</text>
<text x="152.7" y="35.3">CMPDN1</text>
<text x="152.9" y="31.4">R7001</text>
<text x="164" y="32.4">VCAMA2</text>
<text x="208.7" y="30.7">CMDATA(6)</text>
<text x="208.7" y="32.3">CMDATA(7)</text>
<text x="208.7" y="33.8">CMDATA(8)</text>
<text x="208.7" y="35.3">CMDATA(9)</text>
<text x="32" y="38.4">LSCE0B</text>
<text x="33.5" y="36.9">LSCK</text>
<text x="52.8" y="36.3">41</text>
<text x="52.8" y="40.9">35</text>
<text x="52.8" y="39.4">37</text>
<text x="52.8" y="37.8">39</text>
<text x="61" y="37.8">40</text>
<text x="61" y="36.3">42</text>
<text x="61" y="40.9">36</text>
<text x="61" y="39.4">38</text>
<text x="65.9" y="36.9">NC</text>
<text x="76.6" y="40.3">LRSTB</text>
<text x="78.8" y="41.7">VDD18</text>
<text x="98.1" y="38.6">VCAMD2</text>
<text x="112.2" y="40">CMMCLK</text>
<text x="112.3" y="36.9">CMHREF</text>
<text x="144.9" y="41.5">CMDATA(7)</text>
<text x="144.9" y="38.4">CMDATA(9)</text>
<text x="144.9" y="40">CMDATA(8)</text>
<text x="155.9" y="39.4">1u0</text>
<text x="159" y="39.4">C7011</text>
<text x="164.3" y="37.1">VCAMD</text>
<text x="174.6" y="41.7">VCAMA</text>
<text x="192.3" y="40.9">L7001</text>
<text x="198.9" y="41.1">120R</text>
<text x="208.7" y="36.9">CMDATA(0)</text>
<text x="212.2" y="40">SDA1</text>
<text x="212.4" y="38.4">SCL1</text>
<text x="32.1" y="43.3">DPI_R6</text>
<text x="32.1" y="44.9">DPI_R4</text>
<text x="32.1" y="46.4">DPI_R2</text>
<text x="32.1" y="47.9">DPI_R0</text>
<text x="52.8" y="44">31</text>
<text x="52.8" y="42.5">33</text>
<text x="52.8" y="47.2">27</text>
<text x="52.8" y="45.6">29</text>
<text x="61" y="45.6">30</text>
<text x="61" y="44">32</text>
<text x="61" y="42.5">34</text>
<text x="61" y="47.2">28</text>
<text x="76.9" y="43.3">DPI_R7</text>
<text x="76.9" y="44.9">DPI_R5</text>
<text x="76.9" y="46.4">DPI_R3</text>
<text x="76.9" y="47.9">DPI_R1</text>
<text x="107.6" y="43.9" transform="rotate(-90 107.6 43.9)">1u0</text>
<text x="110.2" y="44.7" transform="rotate(-90 110.2 44.7)">C7014</text>
<text x="110.9" y="46.2">CMDATA(3)</text>
<text x="110.9" y="44.6">CMDATA(2)</text>
<text x="112.4" y="43.1">CMPCLK</text>
<text x="144.9" y="44.6">CMDATA(5)</text>
<text x="144.9" y="46.2">CMDATA(4)</text>
<text x="144.9" y="43.1">CMDATA(6)</text>
<text x="204.7" y="46.5">CMPDN</text>
<text x="204.8" y="45">CMRST</text>
<text x="212.5" y="47.2">L7002</text>
<text x="215.7" y="43.7">F7001</text>
<text x="219.1" y="47.3">120R</text>
<text x="225.1" y="45.3">F7002</text>
<text x="225.1" y="42.8">J7001</text>
<text x="32.1" y="49.5">DPI_G6</text>
<text x="32.1" y="51.1">DPI_G4</text>
<text x="32.1" y="52.6">DPI_G2</text>
<text x="52.8" y="51.8">21</text>
<text x="52.8" y="50.3">23</text>
<text x="52.8" y="48.7">25</text>
<text x="52.8" y="53.3">19</text>
<text x="61" y="53.3">20</text>
<text x="61" y="51.8">22</text>
<text x="61" y="50.3">24</text>
<text x="61" y="48.7">26</text>
<text x="76.9" y="49.5">DPI_G7</text>
<text x="76.9" y="51.1">DPI_G5</text>
<text x="76.9" y="52.6">DPI_G3</text>
<text x="174.3" y="51">VCAMA2</text>
<text x="212.5" y="50.3">L7003</text>
<text x="219.7" y="50.4">NC</text>
<text x="230.8" y="53.5">FH26-25S-0.3SHW</text>
<text x="32.1" y="54.2">DPI_G0</text>
<text x="32.1" y="55.7">DPI_B6</text>
<text x="32.1" y="57.3">DPI_B4</text>
<text x="32.1" y="58.8">DPI_B2</text>
<text x="52.8" y="59.6">11</text>
<text x="52.8" y="58">13</text>
<text x="52.8" y="56.5">15</text>
<text x="52.8" y="54.9">17</text>
<text x="61" y="59.6">12</text>
<text x="61" y="58">14</text>
<text x="61" y="56.5">16</text>
<text x="61" y="54.9">18</text>
<text x="76.9" y="54.2">DPI_G1</text>
<text x="76.9" y="55.7">DPI_B7</text>
<text x="76.9" y="57.3">DPI_B5</text>
<text x="76.9" y="58.8">DPI_B3</text>
<text x="182.7" y="57.1" transform="rotate(-90 182.7 57.1)">C7005</text>
<text x="185.3" y="56.3" transform="rotate(-90 185.3 56.3)">4u7</text>
<text x="187.3" y="57.1" transform="rotate(-90 187.3 57.1)">C7008</text>
<text x="190" y="56.2" transform="rotate(-90 190 56.2)">NC</text>
<text x="192" y="57.1" transform="rotate(-90 192 57.1)">C7010</text>
<text x="194.6" y="56.3" transform="rotate(-90 194.6 56.3)">2u2</text>
<text x="202.9" y="57.1" transform="rotate(-90 202.9 57.1)">C7006</text>
<text x="205.5" y="56.7" transform="rotate(-90 205.5 56.7)">470n</text>
<text x="30.3" y="63.5">DPIVSYNC</text>
<text x="31.9" y="65.1">VDD28</text>
<text x="32.1" y="60.4">DPI_B0</text>
<text x="33" y="62.1">DPICK</text>
<text x="53.2" y="62.7">7</text>
<text x="53.2" y="61.1">9</text>
<text x="53.2" y="64.2">5</text>
<text x="53.2" y="65.8">3</text>
<text x="61" y="62.7">8</text>
<text x="61" y="65.8">4</text>
<text x="61" y="64.2">6</text>
<text x="61" y="61.1">10</text>
<text x="76.6" y="61.8">DPIDE</text>
<text x="76.7" y="63.5">DPIHSYNC</text>
<text x="76.9" y="60.4">DPI_B1</text>
<text x="78.8" y="65">VDD18</text>
<text x="30.6" y="66.4">LCM_LED-</text>
<text x="52.7" y="70.4">P7003</text>
<text x="53.2" y="67.4">1</text>
<text x="61" y="67.4">2</text>
<text x="76.6" y="68.3">LCM_LED+</text>
<text x="43.1" y="75" transform="rotate(-90 43.1 75)">C7003</text>
<text x="46.2" y="75" transform="rotate(-90 46.2 75)">C7004</text>
<text x="68" y="75" transform="rotate(-90 68 75)">C7001</text>
<text x="71.1" y="75" transform="rotate(-90 71.1 75)">C7002</text>
<text x="43.2" y="79.9" transform="rotate(-90 43.2 79.9)">100n</text>
<text x="46.3" y="78.8" transform="rotate(-90 46.3 78.8)">1u0</text>
<text x="67.9" y="78.8" transform="rotate(-90 67.9 78.8)">1u0</text>
<text x="71.1" y="79.9" transform="rotate(-90 71.1 79.9)">100n</text>
<text x="205.9" y="165.8">chunhua.wang</text>
<text x="206.9" y="167.4">Drawn by</text>
<text x="207.1" y="164.3">Engineer</text>
<text x="205.9" y="168.9">chunhua.wang</text>
<text x="206.1" y="170.5">R&amp;D CHK</text>
<text x="206.8" y="173.6">DOC CTRL CHK</text>
<text x="222" y="171.4">TITLE</text>
<text x="254.5" y="170.5">Size</text>
<text x="152" y="179.8">Changed by</text>
<text x="174" y="179.8">Date Changed</text>
<text x="195.6" y="179.8">Time Changed</text>
<text x="206.2" y="179.8">QA CHK</text>
<text x="206.6" y="176.7">MFG ENGR CHK</text>
<text x="221.6" y="179.8">VER</text>
<text x="229.2" y="179.8">Model Number</text>
<text x="150.7" y="181.3">chunhua.wang</text>
<text x="169" y="181.3">Tuesday, September 14, 2010</text>
<text x="194.6" y="181.3">3:10:22 pm</text>
<text x="243.8" y="180.3">Sheet</text>
<text x="251.3" y="180.3">of</text>
</g>
<g font-size="1.1">
<text x="233.7" y="9.9">1</text>
<text x="233.7" y="11.5">2</text>
<text x="233.7" y="16.1">5</text>
<text x="233.7" y="17.7">6</text>
<text x="233.7" y="13">3</text>
<text x="233.7" y="14.5">4</text>
<text x="233.1" y="23.9">10</text>
<text x="233.7" y="19.2">7</text>
<text x="233.7" y="20.8">8</text>
<text x="233.7" y="22.3">9</text>
<text x="233.1" y="25.4">11</text>
<text x="233.1" y="27">12</text>
<text x="233.1" y="28.5">13</text>
<text x="233.1" y="30.1">14</text>
<text x="233.1" y="31.7">15</text>
<text x="233.1" y="33.2">16</text>
<text x="233.1" y="34.7">17</text>
<text x="233.1" y="36.3">18</text>
<text x="233.1" y="37.9">19</text>
<text x="233.1" y="39.4">20</text>
<text x="233.1" y="41">21</text>
<text x="233.1" y="42.5">22</text>
<text x="233.1" y="44.1">23</text>
<text x="233.1" y="45.6">24</text>
<text x="233.1" y="47.2">25</text>
<text x="234.9" y="49.3">MT1</text>
<text x="234.9" y="50.9">MT2</text>
</g>
<g font-size=".9">
<text x="199.2" y="17.7">1-B3,7-B4</text>
<text x="211.5" y="14.7">1-B3</text>
<text x="211.7" y="16">1-B3,7-B4</text>
<text x="199.2" y="19.3">1-B3,7-B4</text>
<text x="217.7" y="20.9">1-B3,7-B4</text>
<text x="217.8" y="23.6">1-B2</text>
<text x="217.8" y="28.2">1-B2,7-B5</text>
<text x="217.8" y="26.7">1-B2,7-B4</text>
<text x="217.8" y="29.8">1-B2,7-B5</text>
<text x="217.8" y="25.1">1-B2,7-B4</text>
<text x="72.3" y="34.8">1-F6</text>
<text x="119.9" y="34.4">1-C3,7-B7</text>
<text x="119.9" y="32.9">1-C3,7-B7</text>
<text x="148.4" y="34.4">1-A3</text>
<text x="217.8" y="32.9">1-B2,7-B5</text>
<text x="217.8" y="34.4">1-B2,7-B5</text>
<text x="217.8" y="31.4">1-B2,7-B5</text>
<text x="39.1" y="37.5">1-G6</text>
<text x="39.1" y="39.1">1-G6</text>
<text x="39.1" y="36">1-G6</text>
<text x="72.3" y="39.5">1-F6</text>
<text x="119.9" y="37.5">1-B3,7-A7</text>
<text x="119.9" y="40.7">1-B3,7-A7</text>
<text x="119.9" y="36">1-B3,7-A7</text>
<text x="138.4" y="41">1-B2,7-B7</text>
<text x="138.4" y="39.5">1-B2,7-B7</text>
<text x="138.4" y="37.9">1-B2,7-B7</text>
<text x="148.4" y="36">1-A3</text>
<text x="217.8" y="37.5">1-B2</text>
<text x="217.8" y="39.1">1-C3,7-B4</text>
<text x="217.8" y="40.7">1-C3,7-B4</text>
<text x="217.8" y="36">1-B2,7-B5</text>
<text x="39.2" y="47.1">1-G11</text>
<text x="39.2" y="45.5">1-G11</text>
<text x="39.2" y="42.4">1-G11</text>
<text x="39.2" y="44">1-G11</text>
<text x="71.6" y="45.4">1-G11</text>
<text x="71.6" y="43.9">1-G11</text>
<text x="71.6" y="47">1-G11</text>
<text x="119.8" y="47">1-B2,7-A7</text>
<text x="119.9" y="43.8">1-B3,7-A7</text>
<text x="120" y="45.4">1-B2,7-A7</text>
<text x="138.4" y="44.1">1-B2,7-A7</text>
<text x="138.4" y="45.6">1-B2,7-A7</text>
<text x="138.4" y="42.6">1-B2,7-A7</text>
<text x="211.6" y="45.6">1-B3</text>
<text x="211.6" y="44.1">1-B3</text>
<text x="39.2" y="51.8">1-G11</text>
<text x="39.2" y="50.2">1-H11</text>
<text x="39.2" y="53.3">1-G11</text>
<text x="39.2" y="48.7">1-H11</text>
<text x="71.6" y="53.2">1-G11</text>
<text x="71.6" y="48.5">1-G11</text>
<text x="71.6" y="51.7">1-H11</text>
<text x="71.6" y="50.1">1-H11</text>
<text x="39.2" y="58">1-G9</text>
<text x="39.2" y="59.5">1-G9</text>
<text x="39.2" y="54.9">1-H9</text>
<text x="39.2" y="56.4">1-H9</text>
<text x="71.6" y="54.7">1-G11</text>
<text x="72.1" y="59.4">1-G9</text>
<text x="72.1" y="57.9">1-H9</text>
<text x="72.1" y="56.3">1-H9</text>
<text x="39.1" y="62.7">1-G11</text>
<text x="39.1" y="61.2">1-G11</text>
<text x="71.6" y="63.9">1-G11</text>
<text x="71.7" y="62.4">1-G11</text>
<text x="72.1" y="61">1-G9</text>
<text x="39.1" y="67.1">2-K9</text>
<text x="72.4" y="67.4">2-J9</text>
</g>
<g font-size=".8">
<text x="137.1" y="30">2</text>
<text x="129.3" y="31.6">3</text>
<text x="129.3" y="33.1">5</text>
<text x="129.3" y="34.7">7</text>
<text x="129.3" y="30">1</text>
<text x="137.1" y="31.6">4</text>
<text x="137.1" y="33.1">6</text>
<text x="137.1" y="34.7">8</text>
<text x="128.9" y="37.8">11</text>
<text x="128.9" y="39.4">13</text>
<text x="128.9" y="40.9">15</text>
<text x="129.3" y="36.2">9</text>
<text x="137.1" y="36.2">10</text>
<text x="137.1" y="37.8">12</text>
<text x="137.1" y="39.4">14</text>
<text x="137.1" y="40.9">16</text>
<text x="128.9" y="45.5">21</text>
<text x="128.9" y="47.1">23</text>
<text x="128.9" y="42.4">17</text>
<text x="128.9" y="44">19</text>
<text x="137.1" y="45.5">22</text>
<text x="137.1" y="47.1">24</text>
<text x="137.1" y="42.4">18</text>
<text x="137.1" y="44">20</text>
<text x="128.9" y="48.7">25</text>
<text x="128.9" y="50.2">27</text>
<text x="137.1" y="48.7">26</text>
<text x="137.1" y="50.2">28</text>
<text x="55.1" y="68.1">1</text>
</g>
</svg>
